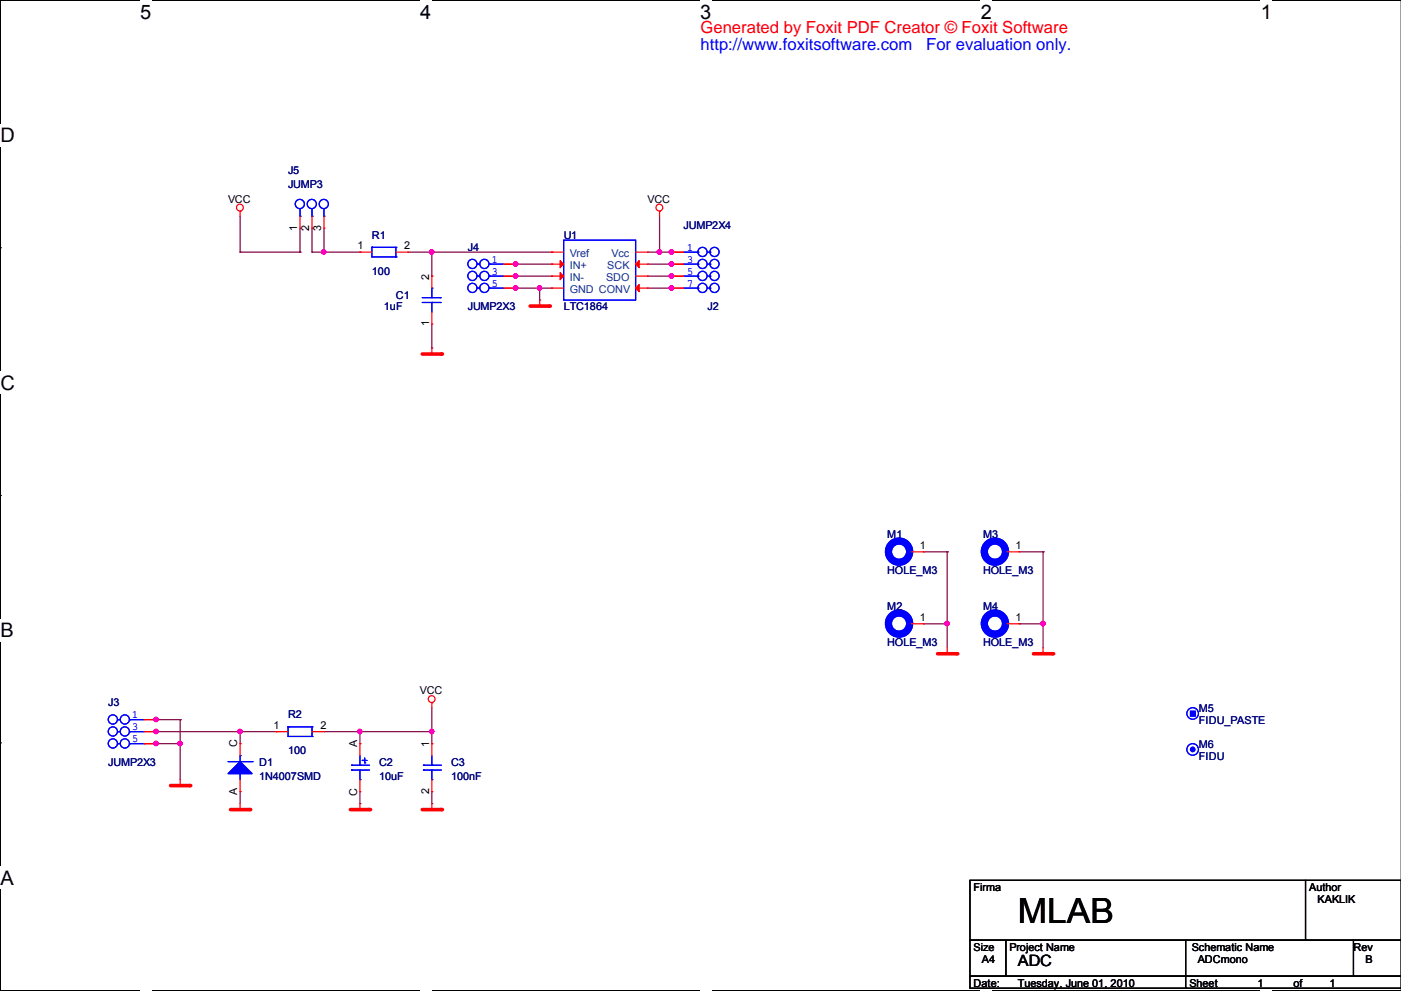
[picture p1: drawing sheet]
<svg xmlns="http://www.w3.org/2000/svg" width="297mm" height="210mm" viewBox="0 0 297 210" stroke-linecap="round" stroke-linejoin="round" font-family="sans-serif">
<path d="M297 .1h-296.9v209.8h296.9" fill="none" stroke="#000" stroke-width=".25"/>
<g fill="#fff">
<path d="M29.7 .1h2.4v4.8h-2.4z"/>
<path d="M29.7 209.9h2.4v.1h-2.4z"/>
</g>
<path d="M59.4 .1h.1M59.4 209.9h.1" fill="none" stroke="#000" stroke-width=".25"/>
<g fill="#fff">
<path d="M89.1 .1h2.3v4.8h-2.3z"/>
<path d="M89.1 209.9h2.3v.1h-2.3z"/>
</g>
<path d="M118.8 .1h.1M118.8 209.9h.1" fill="none" stroke="#000" stroke-width=".25"/>
<g fill="#fff">
<path d="M148.4 .1h2.4v4.8h-2.4z"/>
<path d="M148.4 209.9h2.4v.1h-2.4z"/>
</g>
<path d="M178.2 .1h.1M178.2 209.9h.1" fill="none" stroke="#000" stroke-width=".25"/>
<g fill="#fff">
<path d="M207.9 .1h2.3v4.8h-2.3z"/>
<path d="M207.9 209.9h2.3v.1h-2.3z"/>
</g>
<path d="M237.6 .1h.1M237.6 209.9h.1" fill="none" stroke="#000" stroke-width=".25"/>
<g fill="#fff">
<path d="M267.2 .1h2.4v4.8h-2.4z"/>
<path d="M267.2 209.9h2.4v.1h-2.4z"/>
<path d="M.1 26.2h3v4.9h-3z"/>
<path d="M.1 78.7h3v4.8h-3z"/>
</g>
<path d="M.1 52.5h.1" fill="none" stroke="#000" stroke-width=".25"/>
<path d="M.1 131.1h2.8v4.9h-2.8z" fill="#fff"/>
<path d="M.1 105h.1" fill="none" stroke="#000" stroke-width=".25"/>
<path d="M.1 183.6h2.8v4.8h-2.8z" fill="#fff"/>
<path d="M.1 157.4h.1" fill="none" stroke="#000" stroke-width=".25"/>
<g fill="none" stroke="#800040" stroke-width=".25">
<path d="M50.9 53.4h.1M50.9 53.4h12.7M50.9 45.8v7.6M63.6 53.4h.1M63.6 48.3v5.1M66.1 53.4h.1M66.1 53.4h10.2M66.1 48.3v5.1M68.7 53.4h.1M68.7 48.3v5.1M76.3 53.4h.1M86.4 53.4h30.5"/>
<path d="M91.5 58.5h.1M91.5 53.4h.1M91.5 53.4v5.1M109.3 56h7.6M109.3 58.5h7.6M116.9 56h.1M116.9 58.5h.1M116.9 53.4h.1M137.2 53.4h5.1M137.2 56h5.1M137.2 58.5h5.1M139.8 53.4h.1"/>
<path d="M139.8 45.8v7.6M142.3 53.4h.1M142.3 56h.1M142.3 58.5h.1M91.5 73.7h.1M91.5 68.7v5M109.3 61h7.6M114.4 63.6h.1M114.4 61h.1M114.4 61v2.6M116.9 61h.1M137.2 61h5.1"/>
<path d="M142.3 61h.1M195.7 116.9h5M200.7 116.9h.1M200.7 116.9v20.3M216 116.9h5.1M221.1 116.9h.1M221.1 116.9v20.3M195.7 132.2h.1M195.7 132.2h5M200.7 132.2h.1M216 132.2h.1M216 132.2h5.1"/>
<path d="M221.1 132.2h.1M30.6 157.6h.1M30.6 157.6h7.6M33.1 157.6h.1M33.1 152.5h5.1M33.1 155h25.4M38.2 152.5h.1M38.2 157.6h.1M38.2 152.5v12.7M50.9 157.6h.1M50.9 155h.1M50.9 155v2.6"/>
<path d="M58.5 155h.1M68.7 155h22.8M76.3 157.6h.1M76.3 155h.1M76.3 155v2.6M91.5 155h.1M91.5 157.6h.1M91.5 149.9v7.7M50.9 167.7h.1M50.9 167.7v2.6M76.3 170.3h.1M76.3 167.7v2.6"/>
<path d="M91.5 170.3h.1M91.5 167.7v2.6"/>
</g>
<g fill="#f0f" stroke="#f0f" stroke-width=".25">
<circle cx="139.7" cy="53.4" r=".47"/>
<circle cx="109.3" cy="55.9" r=".47"/>
<circle cx="109.3" cy="58.5" r=".47"/>
<circle cx="109.3" cy="61" r=".47"/>
<circle cx="114.3" cy="61" r=".47"/>
<circle cx="142.3" cy="53.4" r=".47"/>
<circle cx="142.3" cy="55.9" r=".47"/>
<circle cx="142.3" cy="58.5" r=".47"/>
<circle cx="142.3" cy="61" r=".47"/>
<circle cx="33.1" cy="152.4" r=".47"/>
<circle cx="38.1" cy="157.5" r=".47"/>
<circle cx="33.1" cy="157.5" r=".47"/>
<circle cx="76.2" cy="155" r=".47"/>
<circle cx="91.5" cy="155" r=".47"/>
<circle cx="200.7" cy="132.1" r=".47"/>
<circle cx="221" cy="132.1" r=".47"/>
<circle cx="68.6" cy="53.4" r=".47"/>
<circle cx="50.8" cy="155" r=".47"/>
<circle cx="91.5" cy="53.4" r=".47"/>
<circle cx="33.1" cy="155" r=".47"/>
</g>
<path d="M114.4 64.9h.1M114.4 63.6v1.3" fill="none" stroke="#f00" stroke-width=".25"/>
<path d="M112.4 64.9h4" fill="none" stroke="#f00" stroke-width=".76"/>
<circle cx="116.4" cy="64.9" r=".38" fill="#f00"/>
<g fill="none" stroke="#f00" stroke-width=".25">
<path d="M139.8 44.8h.1M139.8 44.8v1M91.5 75h.1M91.5 73.7v1.3"/>
<circle cx="139.7" cy="44" r=".72"/>
</g>
<path d="M89.5 75h4.1" fill="none" stroke="#f00" stroke-width=".76"/>
<circle cx="93.6" cy="75" r=".38" fill="#f00"/>
<path d="M38.2 166.5h.1M38.2 165.2v1.3" fill="none" stroke="#f00" stroke-width=".25"/>
<path d="M36.2 166.5h4" fill="none" stroke="#f00" stroke-width=".76"/>
<circle cx="40.2" cy="166.5" r=".38" fill="#f00"/>
<g fill="none" stroke="#f00" stroke-width=".25">
<path d="M91.5 148.9h.1M91.5 148.9v1M76.3 171.5h.1M76.3 170.3v1.2"/>
<circle cx="91.5" cy="148.1" r=".72"/>
</g>
<path d="M74.3 171.5h4" fill="none" stroke="#f00" stroke-width=".76"/>
<circle cx="78.3" cy="171.5" r=".38" fill="#f00"/>
<path d="M91.5 171.5h.1M91.5 170.3v1.2" fill="none" stroke="#f00" stroke-width=".25"/>
<path d="M89.5 171.5h4.1" fill="none" stroke="#f00" stroke-width=".76"/>
<circle cx="93.6" cy="171.5" r=".38" fill="#f00"/>
<path d="M200.7 138.5h.1M200.7 137.2v1.3" fill="none" stroke="#f00" stroke-width=".25"/>
<path d="M198.7 138.5h4.1" fill="none" stroke="#f00" stroke-width=".76"/>
<circle cx="202.8" cy="138.5" r=".38" fill="#f00"/>
<path d="M221.1 138.5h.1M221.1 137.2v1.3" fill="none" stroke="#f00" stroke-width=".25"/>
<path d="M219 138.5h4.1" fill="none" stroke="#f00" stroke-width=".76"/>
<circle cx="223.1" cy="138.5" r=".38" fill="#f00"/>
<g fill="none" stroke="#f00" stroke-width=".25">
<path d="M50.9 44.8h.1M50.9 44.8v1M50.9 171.5h.1M50.9 170.3v1.2"/>
<circle cx="50.8" cy="44" r=".72"/>
</g>
<path d="M48.9 171.5h4" fill="none" stroke="#f00" stroke-width=".76"/>
<circle cx="52.9" cy="171.5" r=".38" fill="#f00"/>
<path d="M213.2 199.2v7.6M251.3 199.2v10.2M276.7 199.2h.1M276.7 186.5v12.7M286.9 199.2v7.6M297 186.5h-91.4v12.7h91.4h-91.4v7.6h91.4h-91.4v2.6h91.4M213.2 206.8h.1M251.3 206.8h.1M251.3 209.4h.1M286.9 206.8h.1" fill="none" stroke="#000" stroke-width=".25"/>
<g fill="none" stroke="#00f" stroke-width=".25">
<path d="M63.6 45.8h.1M63.6 44.3v1.5M66.1 45.8h.1M66.1 44.3v1.5M68.7 45.8h.1M68.7 44.3v1.5M78.8 52.4h.1M78.8 52.4v2h5.1M78.8 52.4h5.1M83.9 54.4h.1M83.9 52.4h.1M83.9 52.4v2"/>
<path d="M101.2 56h.1M101.2 58.5h.1M101.2 56h.5M101.2 58.5h.5M103.7 56h.1M103.7 58.5h.1M103.7 56h3.1M103.7 58.5h3.1M119.5 50.9h15.2v12.7h-15.2zM144.9 53.4h3M144.9 56h3M144.9 58.5h3"/>
<path d="M147.9 53.4h.1M147.9 56h.1M147.9 58.5h.1M149.9 53.4h.6M149.9 56h.6M149.9 58.5h.6M150.5 53.4h.1M150.5 56h.1M150.5 58.5h.1M89.5 64.1h3.8M89.5 63.1h3.8M91.5 64.1h.1"/>
<path d="M91.5 61h.1M91.5 61v2.1M91.5 64.1v2M93.3 64.1h.1M93.3 63.1h.1M101.2 61h.1M101.2 61h.5M103.7 61h.1M103.7 61h3.1M144.9 61h3M147.9 61h.1M149.9 61h.6"/>
<path d="M150.5 61h.1M192.9 116.9h.1M192.9 116.9h.2M213.2 116.9h.1M213.2 116.9h.2M192.9 132.2h.1M192.9 132.2h.2M213.2 132.2h.1M213.2 132.2h.2M25 152.5h.1M25 155h.1M25 157.6h.1"/>
<path d="M25 152.5h.5M25 155h.5M25 157.6h.5M27.5 152.5h.1M27.5 155h.1M27.5 157.6h.1M27.5 152.5h3.1M27.5 155h3.1M27.5 157.6h3.1M61 154h.1M61 154v2h5.1M61 154h5.1"/>
<path d="M66.1 156h.1M66.1 154h.1M66.1 154v2M48.3 161.4h5.1M50.9 160.1h.1M50.9 163.9h.1M50.9 160.1v1.3M50.9 163.9v1.3M53.4 161.4h.1M74.5 162.1h.1M74.5 163.2h.1M74.5 162.1h3.8"/>
<path d="M74.5 163.2h3.8M76.3 162.1h.1M76.3 165.2h.1M76.3 160.1v2M76.3 163.2v2M76.8 161.1h.1M76.8 161.1h1M77.3 161.6h.1M77.3 160.6v1M89.7 162.1h.1M89.7 163.2h.1M89.7 162.1h3.9"/>
<path d="M89.7 163.2h3.9M91.5 162.1h.1M91.5 165.2h.1M91.5 160.1v2M91.5 163.2v2"/>
<circle cx="63.5" cy="43.2" r=".97"/>
<circle cx="66.1" cy="43.2" r=".97"/>
<circle cx="68.6" cy="43.2" r=".97"/>
<circle cx="100.1" cy="55.9" r=".97"/>
<circle cx="100.1" cy="58.5" r=".97"/>
<circle cx="102.7" cy="55.9" r=".97"/>
<circle cx="102.7" cy="58.5" r=".97"/>
<circle cx="148.9" cy="53.4" r=".97"/>
<circle cx="148.9" cy="55.9" r=".97"/>
<circle cx="148.9" cy="58.5" r=".97"/>
<circle cx="151.4" cy="53.4" r=".97"/>
<circle cx="151.4" cy="55.9" r=".97"/>
<circle cx="151.4" cy="58.5" r=".97"/>
<circle cx="100.1" cy="61" r=".97"/>
<circle cx="102.7" cy="61" r=".97"/>
<circle cx="148.9" cy="61" r=".97"/>
<circle cx="151.4" cy="61" r=".97"/>
<circle cx="23.9" cy="155" r=".97"/>
<circle cx="23.9" cy="157.5" r=".97"/>
<circle cx="23.9" cy="152.4" r=".97"/>
<circle cx="26.5" cy="155" r=".97"/>
<circle cx="26.5" cy="157.5" r=".97"/>
<circle cx="26.5" cy="152.4" r=".97"/>
<circle cx="252.8" cy="151.2" r="1.23"/>
<circle cx="252.8" cy="158.8" r="1.23"/>
</g>
<g fill="none" stroke="#f00" stroke-width=".25">
<path d="M63.6 48.3h.1M63.6 45.8v2.5M66.1 48.3h.1M66.1 45.8v2.5M68.7 48.3h.1M68.7 45.8v2.5M76.3 53.4h.1M76.3 53.4h2.5M83.9 53.4h2.5M86.4 53.4h.1M91.5 58.5h.1M91.5 58.5v2.5"/>
<path d="M106.8 56h2.5M106.8 58.5h2.5M109.3 56h.1M109.3 58.5h.1M116.9 53.4h.1M116.9 56h.1M116.9 58.5h.1M116.9 53.4h2.6M116.9 56h2.6M116.9 58.5h2.6M134.7 53.4h2.5M134.7 56h2.5"/>
<path d="M134.7 58.5h2.5M137.2 58.5h.1M137.2 56h.1M137.2 53.4h.1M142.3 53.4h.1M142.3 56h.1M142.3 58.5h.1M142.3 53.4h2.6M142.3 56h2.6M142.3 58.5h2.6M91.5 68.7h.1M91.5 66.1v2.6"/>
<path d="M106.8 61h2.5M109.3 61h.1M116.9 61h.1M116.9 61h2.6M134.7 61h2.5M137.2 61h.1M142.3 61h.1M142.3 61h2.6M193.1 116.9h2.6M195.7 116.9h.1M213.4 116.9h2.6M216 116.9h.1"/>
<path d="M193.1 132.2h2.6M195.7 132.2h.1M213.4 132.2h2.6M216 132.2h.1M30.6 152.5h2.5M30.6 155h2.5M30.6 157.6h2.5M33.1 152.5h.1M33.1 155h.1M33.1 157.6h.1M50.9 157.6h.1M50.9 157.6v2.5"/>
<path d="M58.5 155h.1M58.5 155h2.5M66.1 155h2.6M68.7 155h.1M76.3 157.6h.1M76.3 157.6v2.5M91.5 157.6h.1M91.5 157.6v2.5M50.9 167.7h.1M50.9 165.2v2.5M76.3 167.7h.1M76.3 165.2v2.5"/>
<path d="M91.5 167.7h.1M91.5 165.2v2.5"/>
</g>
<g fill="none" stroke="#00f" stroke-width="1.5">
<circle cx="190.5" cy="116.9" r="2.24"/>
<circle cx="210.9" cy="116.9" r="2.24"/>
<circle cx="190.5" cy="132.1" r="2.24"/>
<circle cx="210.9" cy="132.1" r="2.24"/>
</g>
<g fill="#00f" stroke="#00f" stroke-width=".25">
<path d="M48.3 163.9l2.6-2.5 2.5 2.5z"/>
<path d="M252.3 150.7h1v1h-1z" fill-rule="evenodd"/>
<path d="M252.3 150.7h1v1h-1z" fill-rule="evenodd"/>
<circle cx="252.8" cy="158.8" r=".47"/>
</g>
<g fill="#f00" stroke="#f00" stroke-width=".25">
<path d="M118.7 55.2l.8 .8-.8 .7z"/>
<path d="M118.7 57.7l.8 .8-.8 .8z"/>
<path d="M134.7 61l.8-.7v1.5z"/>
<path d="M134.7 56l.8-.8v1.5z"/>
</g>
<g fill="#f0f" stroke="#f0f" stroke-width=".25">
<circle cx="139.7" cy="53.4" r=".47"/>
<circle cx="109.3" cy="55.9" r=".47"/>
<circle cx="109.3" cy="58.5" r=".47"/>
<circle cx="109.3" cy="61" r=".47"/>
<circle cx="114.3" cy="61" r=".47"/>
<circle cx="142.3" cy="53.4" r=".47"/>
<circle cx="142.3" cy="55.9" r=".47"/>
<circle cx="142.3" cy="58.5" r=".47"/>
<circle cx="142.3" cy="61" r=".47"/>
<circle cx="33.1" cy="152.4" r=".47"/>
<circle cx="38.1" cy="157.5" r=".47"/>
<circle cx="33.1" cy="157.5" r=".47"/>
<circle cx="76.2" cy="155" r=".47"/>
<circle cx="91.5" cy="155" r=".47"/>
<circle cx="200.7" cy="132.1" r=".47"/>
<circle cx="221" cy="132.1" r=".47"/>
<circle cx="68.6" cy="53.4" r=".47"/>
<circle cx="50.8" cy="155" r=".47"/>
<circle cx="91.5" cy="53.4" r=".47"/>
<circle cx="33.1" cy="155" r=".47"/>
</g>
<text font-size="7.4" x="215.7" y="195.7">MLAB</text>
<g font-size="4.2">
<text x="29.7" y="4">5</text>
<text x="89.1" y="4">4</text>
<text x="148.4" y="4">3</text>
<text x="207.9" y="4">2</text>
<text x="267.2" y="4">1</text>
<text x=".1" y="30.1">D</text>
<text x=".1" y="82.5">C</text>
<text x=".1" y="135">B</text>
<text x=".1" y="187.5">A</text>
</g>
<text font-size="3.5" fill="#f00" x="148.5" y="7.1">Generated by Foxit PDF Creator © Foxit Software</text>
<g font-size="3.5" fill="#00f">
<text x="148.5" y="10.6">http://www.foxitsoftware.com</text>
<text x="196.3" y="10.6">For evaluation only.</text>
</g>
<text font-size="3.3" x="215.7" y="204.7">ADC</text>
<g font-size="2.3" fill="#000080">
<text x="61" y="36.8">J5</text>
<text x="61" y="39.9">JUMP3</text>
<text x="78.8" y="50.5">R1</text>
<text x="99.2" y="53.1">J4</text>
<text x="119.5" y="50.5">U1</text>
<text x="144.9" y="48.5">JUMP2X4</text>
<text x="78.8" y="58.2">100</text>
<text x="81.4" y="65.8">1uF</text>
<text x="83.9" y="63.2">C1</text>
<text x="99.2" y="65.8">JUMP2X3</text>
<text x="119.5" y="65.8">LTC1864</text>
<text x="150" y="65.8">J2</text>
<text x="188.1" y="114">M1</text>
<text x="208.4" y="114">M3</text>
<text x="188.1" y="121.7">HOLE_M3</text>
<text x="208.4" y="121.7">HOLE_M3</text>
<text x="188.1" y="129.3">M2</text>
<text x="208.4" y="129.3">M4</text>
<text x="188.1" y="136.9">HOLE_M3</text>
<text x="208.4" y="136.9">HOLE_M3</text>
<text x="22.9" y="149.6">J3</text>
<text x="61" y="152.1">R2</text>
<text x="254.1" y="150.9">M5</text>
<text x="254.1" y="153.4">FIDU_PASTE</text>
<text x="61" y="159.8">100</text>
<text x="254.1" y="158.5">M6</text>
<text x="254.1" y="161">FIDU</text>
<text x="22.9" y="162.3">JUMP2X3</text>
<text x="55" y="162.3">D1</text>
<text x="55" y="165.4">1N4007SMD</text>
<text x="80.4" y="162.3">C2</text>
<text x="80.4" y="165.4">10uF</text>
<text x="95.6" y="162.3">C3</text>
<text x="95.6" y="165.4">100nF</text>
</g>
<g font-size="2.3">
<text x="48.3" y="42.9">VCC</text>
<text x="137.3" y="42.9">VCC</text>
<text x="63" y="48.9" transform="rotate(-90 63 48.9)">1</text>
<text x="65.5" y="48.9" transform="rotate(-90 65.5 48.9)">2</text>
<text x="68.1" y="48.9" transform="rotate(-90 68.1 48.9)">3</text>
<text x="75.8" y="52.8">1</text>
<text x="85.7" y="52.8">2</text>
<text x="90.9" y="59.3" transform="rotate(-90 90.9 59.3)">2</text>
<text x="90.9" y="69.2" transform="rotate(-90 90.9 69.2)">1</text>
<text x="194.9" y="116.3">1</text>
<text x="215.2" y="116.3">1</text>
<text x="194.9" y="131.6">1</text>
<text x="215.2" y="131.6">1</text>
<text x="89" y="147.1">VCC</text>
<text x="58" y="154.4">1</text>
<text x="67.9" y="154.4">2</text>
<text x="50.3" y="158.3" transform="rotate(-90 50.3 158.3)">C</text>
<text x="75.7" y="158.3" transform="rotate(-90 75.7 158.3)">A</text>
<text x="90.9" y="158.3" transform="rotate(-90 90.9 158.3)">1</text>
<text x="50.3" y="168.5" transform="rotate(-90 50.3 168.5)">A</text>
<text x="75.7" y="168.7" transform="rotate(-90 75.7 168.7)">C</text>
<text x="90.9" y="168.2" transform="rotate(-90 90.9 168.2)">2</text>
<text x="206.3" y="188.7">Firma</text>
<text x="277.5" y="188.7">Author</text>
<text x="279.2" y="191.3">KAKLIK</text>
<text x="206.3" y="201.4">Size</text>
<text x="208.1" y="204">A4</text>
<text x="214" y="201.4">Project Name</text>
<text x="252.6" y="201.4">Schematic Name</text>
<text x="253.8" y="204">ADCmono</text>
<text x="286.9" y="201.4">Rev</text>
<text x="289.4" y="204">B</text>
<text x="206.3" y="209">Date:</text>
<text x="215.7" y="209">Tuesday, June 01, 2010</text>
<text x="252.1" y="209">Sheet</text>
<text x="266.5" y="209">1</text>
<text x="274.2" y="209">of</text>
<text x="281.8" y="209">1</text>
</g>
<g font-size="2.3" fill="#00f">
<text x="145.6" y="53.1">1</text>
<text x="104.2" y="55.6">1</text>
<text x="104.2" y="58.2">3</text>
<text x="145.6" y="55.6">3</text>
<text x="145.6" y="58.2">5</text>
<text x="104.2" y="60.7">5</text>
<text x="145.6" y="60.7">7</text>
<text x="28" y="152.1">1</text>
<text x="28" y="154.7">3</text>
<text x="28" y="157.2">5</text>
</g>
<g font-size="2.3" fill="#004080">
<text x="120.7" y="54.5">Vref</text>
<text x="120.7" y="57.1">IN+</text>
<text x="120.7" y="59.6">IN-</text>
<text x="128.4" y="59.6">SDO</text>
<text x="128.7" y="57.1">SCK</text>
<text x="129.6" y="54.5">Vcc</text>
<text x="120.7" y="62.1">GND CONV</text>
</g>
</svg>
